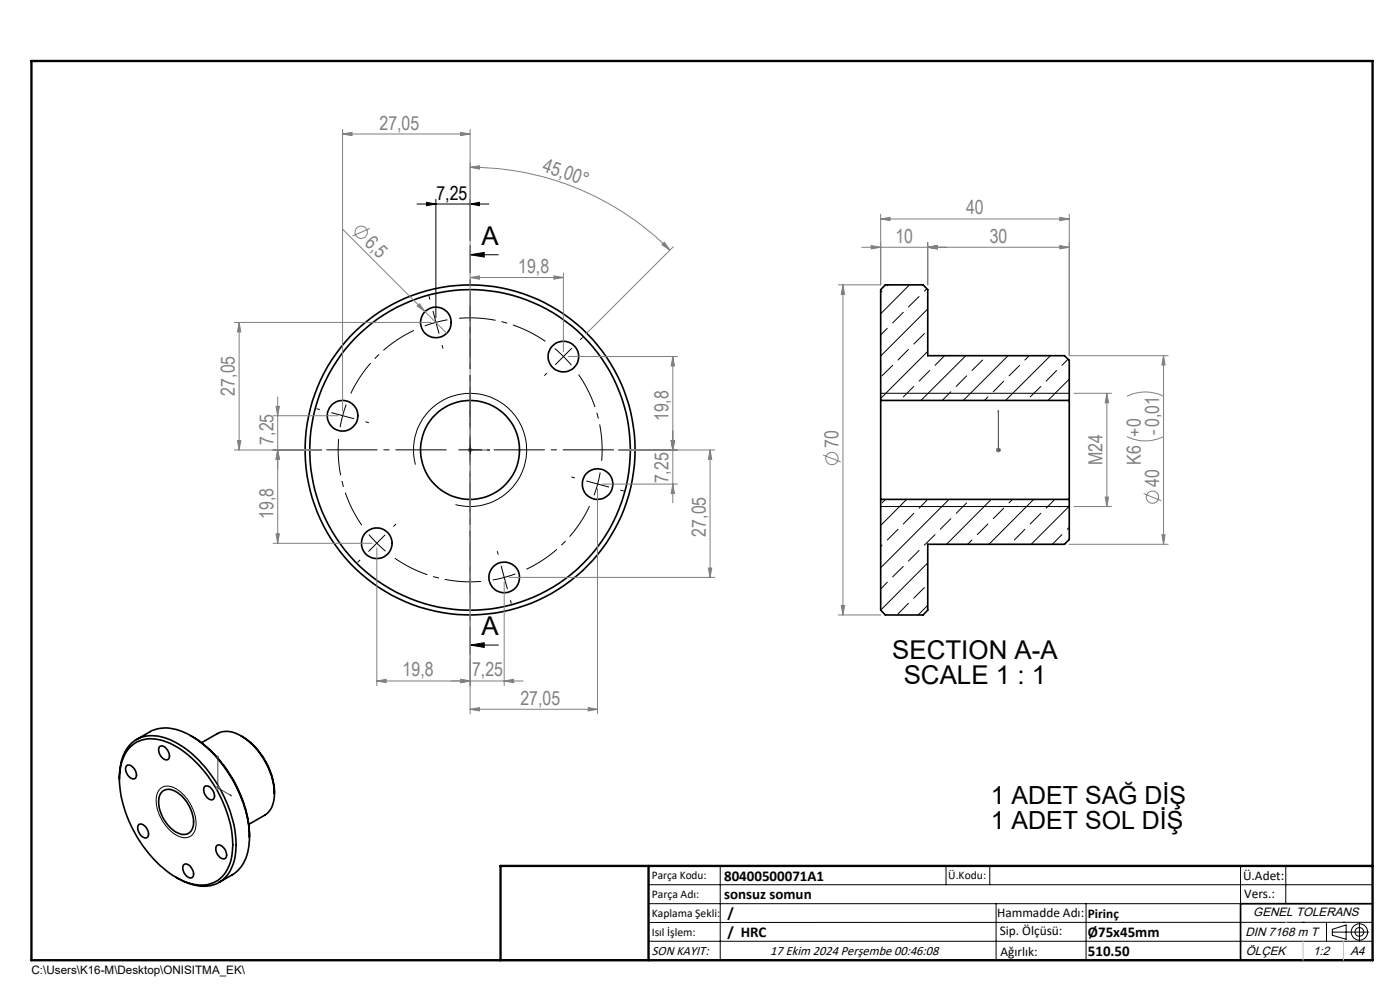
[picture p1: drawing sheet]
<svg xmlns="http://www.w3.org/2000/svg" width="297mm" height="210mm" viewBox="0 0 297 210" stroke-linecap="round" stroke-linejoin="round" font-family="sans-serif">
<g fill="none" stroke="#000" stroke-width=".35">
<path d="M186.8 84.9v21M186.8 84.9v-23.5l1-1h8l1 1v14.1h29l1 .9v8.5M186.8 84.9h40M226.8 84.9v21M186.8 105.9v23.5l1 1h8l1-1v-13.9h29l1-1.1v-8.5M186.8 105.9h40M27.6 158.5a6.9 6.9 0 0 1 8-1 23.3 23.3 0 0 1 10.6 10.4 21.6 21.6 0 0 1 2.9 14.3 6.4 6.4 0 0 1-7.5 5.5 16.9 16.9 0 0 1-9.7-6.3 26 26 0 0 1-6.5-17 9.2 9.2 0 0 1 2.2-5.9zM29 156.9l2.8-1.7a8 8 0 0 1 7.7 .4 26.9 26.9 0 0 1 12.8 17.1l.5 2.8 .1 2M33.8 158.5a1.24 1.24 0 0 1 1.8 .8 1.34 1.34 0 0 1-.1 1.9 2.1 2.1 0 0 1-1.7-2.7zM40.5 156.1a26.4 26.4 0 0 1 12.4 21.4M42.8 157.5l3.3-1.9a5.2 5.2 0 0 1 5.5 .8 15.6 15.6 0 0 1 6.6 11.9M51.2 156.1a14.8 14.8 0 0 1 7 12.2"/>
<path d="M25.3 165.3a9.8 9.8 0 0 1 3-8 7.6 7.6 0 0 1 7.9-.4 24.8 24.8 0 0 1 11.4 12.3 20 20 0 0 1 1.9 14.1 6.5 6.5 0 0 1-8.8 4.3l-1.7-.6-1.6-.9M26.8 162.5a.98 .98 0 0 1 1.5 .4 1.55 1.55 0 0 1 .2 2.3 2 2 0 0 1-1.7-2.7zM29.5 174.9a1.8 1.8 0 0 1 2 1.8 .79 .79 0 0 1-.4 1 .79 .79 0 0 1-1-.3 1.97 1.97 0 0 1-.6-2.5zM34.2 168.2a2.42 2.42 0 0 1 3.4-.1 7.5 7.5 0 0 1 3.3 7.6 2.07 2.07 0 0 1-3.3 .9 7.6 7.6 0 0 1-3.8-7.7zM43.4 166.9a1 1 0 0 1 1.5 .4 1.51 1.51 0 0 1 .1 2.3 2.1 2.1 0 0 1-1.6-2.7zM46 179.3a1.73 1.73 0 0 1 2 1.8 .8 .8 0 0 1-.4 1.1 .8 .8 0 0 1-1-.4 2.01 2.01 0 0 1-.6-2.5zM52.9 177.5a9 9 0 0 1-3.2 7.8l-3.2 1.9M58.2 168.3a5.1 5.1 0 0 1-2 4.6l-3.4 2M39 183.4a1.43 1.43 0 0 1 1.9 1.1 1.05 1.05 0 0 1-.4 1.7 2.01 2.01 0 0 1-1.5-2.8zM291.2 191.7h-28v12M106.2 203.7h185"/>
<circle cx="92.5" cy="68.4" r="3.2"/>
<circle cx="119.5" cy="75.6" r="3.3"/>
<circle cx="72.7" cy="88.2" r="3.3"/>
<circle cx="99.7" cy="95.4" r="10.5"/>
<circle cx="99.7" cy="95.5" r="35"/>
<circle cx="99.7" cy="95.4" r="34"/>
<circle cx="79.9" cy="115.2" r="3.3"/>
<circle cx="126.8" cy="102.7" r="3.3"/>
<circle cx="107" cy="122.5" r="3.3"/>
</g>
<g fill="none" stroke="#000" stroke-width=".21">
<path d="M88.5 43.3h15.2M90.5 42.9l2 .4-2 .3zM92.5 42.3v25.1M99.7 43.3l2-.4v.7zM99.7 42.3v8.7M99.7 54l3-.5v1zM99.7 54h6M187.1 61.8l-.3 .3M188.2 69.6l-1.4 1.4M188.5 60.4l-.3 .2M189.4 77.5l-2.3 2.2M191.6 66.2l-2.2 2.3"/>
<path d="M192.7 74.1l-2.2 2.3M192.9 60.4l-6.1 6.2M195 62.9l-2.3 2.2M196.1 70.8l-2.2 2.2M196.6 61.2l-.5 .6M196.8 65.5l-10 10M196.8 74.5l-10 10M197.2 78.6l-2.2 2.2M200.4 75.5l-2 2M204.9 75.5l-9.5 9.4M205.1 79.7l-2.3 2.3M208.5 76.4l-2.3 2.2"/>
<path d="M213.9 75.5l-9.5 9.4M216.3 77.5l-2.2 2.2M218.3 75.5l-.9 .9M222.8 75.5l-9.5 9.4M224.2 78.6l-2.3 2.2M226.6 76.2l-1.3 1.3M88.1 98.6a12 12 0 0 1 10.5-15.1 12 12 0 0 1 13.1 12.9 12 12 0 0 1-15.1 10.6M186.8 83.4h40M193.9 82l-2.3 2.2M201.7 83.1l-1.8 1.8M209.6 84.2l-.8 .7M212.9 80.8l-2.2 2.3"/>
<path d="M220.8 82l-2.3 2.2M226.8 84.9h.1M226.8 80.4l-4.5 4.5M186.8 107.4h40M187.1 115.6l-.3 .3M187.9 105.9l-.8 .8M190.5 112.3l-2.3 2.2M192.3 105.9l-5.5 5.6M193.9 108.9l-2.3 2.3M195 116.8l-2.3 2.2M196.8 119.4l-10 10M196.8 105.9l-1.8 1.9"/>
<path d="M198.4 113.4l-2.3 2.2M201.3 105.9l-14.5 14.5M201.7 110l-2.2 2.3M205.1 106.7l-2.3 2.2M206.2 114.5l-.9 1M209.6 111.2l-2.3 2.2M210.3 105.9l-9.5 9.6M212.9 107.8l-2.2 2.2M214.8 105.9l-.7 .8M217.4 112.3l-2.2 2.2M219.3 105.9l-9.5 9.6M220.8 108.9l-2.3 2.3"/>
<path d="M223.8 105.9l-1.9 1.9M225.3 113.4l-2.1 2.1M226.8 107.4l-8 8.1M226.8 111.9l-.4 .4M99.7 136.8l3-.5v1zM99.7 136.8h6M106.3 120.1l.7 2.4M107 122.5l-2.5 .5M107 122.5l.6 2.4M109.4 121.7l-2.4 .8M188.2 123.5l-1.4 1.4M191.6 120.1l-2.2 2.3"/>
<path d="M192.7 128l-2.2 2.2M196.1 124.6l-2.2 2.3M196.8 128.4l-2 2M34 167.3a2.77 2.77 0 0 1 3.6 .2 9 9 0 0 1 3.9 8.2 2.45 2.45 0 0 1-3.9 1.6 9 9 0 0 1-4.4-8.6l.4-.9zM137.6 187.7h153.6M137.6 191.7h153.6M137.6 199.7h153.6M152.8 183.7v20M200.7 183.7v4M210 183.7v4M211.3 191.7v12M230.4 191.7v12"/>
<path d="M263.2 183.7v20M272.8 183.7v8M276.4 195.6h.1M281.4 195.6v4.1M282.6 197.7h7.8M282.6 197.1l3-.9v3l-3-.8zM285 195.6h.1M288.4 195.8v3.8M291.2 195.6l-153.6 .1"/>
<circle cx="288.4" cy="197.7" r="1.74"/>
<circle cx="288.4" cy="197.7" r=".93"/>
</g>
<g fill="none" stroke="#808080" stroke-width=".21">
<path d="M72.7 28.4l2-.3v.7zM72.7 27.4v59.8M72.7 28.4h27M97.7 28.1l2 .3-2 .4zM99.7 35.5l2-.3v.7zM99.7 35.5a60 60 0 0 1 42.4 17.5M99.7 27.4v67M72.7 48.6l22.1 22.1M78.5 48.5l-3.7 1.6M99.7 58.9l2-.4v.7zM99.7 58.9h19.8M117.5 58.5l2 .4-2 .3z"/>
<path d="M119.5 57.9v16.7M140.9 51.4l1.2 1.6-1.7-1.1zM142.8 52.3l-18.5 18.6M182.8 52.4h44M184.8 52.1l2 .3-2 .4zM186.8 46.5l2-.4v.7zM186.8 45.4v15h-9M186.8 46.5h40M196.8 52.4l2-.3v.7zM196.8 51.4v9M224.8 46.1l2 .4-2 .3zM224.8 52.1l2 .3-2 .4z"/>
<path d="M226.8 45.4v30.1h21M49.7 68.4h41.8M50.7 68.4v27.1M50.7 68.4l.4 2h-.7zM88.5 64.9l.5-.5 1.2 1.7zM120.5 75.6h23.2M142.7 75.6v31.1M142.7 75.6l.4 2h-.7zM178.8 60.4v70M178.8 60.4l.4 2h-.7zM246.8 75.5v40M246.8 75.5l.4 1.9h-.7z"/>
<path d="M49.7 95.5h18.5M50.4 93.4h.7l-.4 2.1zM57.9 88.2h13.8M58.6 86.2h.7l-.4 2zM58.9 84.2v31M58.9 95.5l.4 1.9h-.7zM99.2 95.5h1M99.4 95.1l.7 .7M99.7 94.9v1M99.7 96.4v55M100.1 95.1l-.7 .7M131.2 95.5h20.4"/>
<path d="M142.4 93.4h.7l-.4 2.1zM150.6 95.5l.4 1.9h-.7zM150.6 95.5v27M174.6 96.5l3.8 1.5M211.3 95.5h1M211.5 95.1l.7 .7M211.8 94.9v1M212.2 95.1l-.7 .7M227.8 83.4h8M234.8 83.4v24M234.8 83.4l.4 2h-.7zM239.1 92.6a8.6 8.6 0 0 0 7.7 0"/>
<path d="M239.1 84.1a8.6 8.6 0 0 1 7.7 0M57.9 115.2h21M58.6 113.2h.7l-.4 2zM79.9 116.2v29.2M126.8 103.7v47.7M127.8 102.7h15.9M142.7 102.7l.4 2h-.7zM226.8 115.5h21M227.8 107.4h8M234.5 105.4h.7l-.4 2zM242.6 104.7l3.7 1.5M246.5 113.4h.7l-.4 2.1z"/>
<path d="M107 123.5v21.9M108 122.5h43.6M150.3 120.5h.7l-.4 2zM177.8 130.4h9M178.5 128.4h.7l-.4 2zM79.9 144.5l2-.4v.7zM79.9 144.5h31.1M97.7 144.1l2 .4-2 .3zM99.7 150.5l2-.4v.7zM99.7 150.5h27.1M107 144.5l2-.4v.7zM124.8 150.1l2 .4-2 .3z"/>
<path d="M45.7 167.1h1M45.9 166.8l.7 .7M46.2 166.6v1M46.6 166.8l-.7 .7"/>
<circle cx="76.6" cy="49.3" r="1.31"/>
<circle cx="176.5" cy="97.3" r="1.31"/>
<circle cx="244.5" cy="105.5" r="1.3"/>
</g>
<path d="M99.7 87.1l.1 .5h-.2zM99.7 87.1v8.4h4.2M103.5 95.3l.4 .2-.4 .1zM211.8 95.3v.3zM211.8 87.1v.5v-.5M211.8 95.5h.1M211.8 87.1v8.4M46.2 160.3v6.8l2.9 1.7M46.2 160.3l.1 .4-.2-.1zM48.9 168.6l.2 .2-.2-.1z" fill="none" stroke="#00f" stroke-width=".21"/>
<g fill="none" stroke="#000" stroke-width=".21" stroke-dasharray="15.2 1.3 1.3 1.3" stroke-linecap="butt">
<path d="M91.2 63.5l-.2-.7M92.5 68.4l-2.4 .7M92.5 68.4l2.4-.6M92.5 68.4l-.7-2.4M92.5 68.4l.6 2.4M93.8 73.2l.2 .7M116 79.2l-.5 .5M119.5 75.6l-1.8-1.7M119.5 75.6l1.7 1.9M119.5 75.6l1.8-1.7M119.5 75.6l-1.7 1.8M123.1 72.1l.5-.5"/>
<path d="M67.9 86.9l-.8-.2M72.7 88.2l-.5 2.4M72.7 88.2l.7-2.4M72.7 88.2l-2.4-.7M72.7 88.2l2.4 .6M77.5 89.5l.7 .2M99.7 95.4v-2.5M99.7 95.4h-2.5M99.7 95.4v2.5M99.7 95.4h2.5M76.4 118.8l-.5 .5M79.9 115.2l1.9 1.7"/>
<path d="M79.9 115.2l-1.6-1.8M79.9 115.2l-1.7 1.8M79.9 115.2l1.8-1.7M83.5 111.7l.5-.5M105.7 117.6l-.2-.7M122 101.4l-.8-.2M126.8 102.7l.5-2.5M126.8 102.7l-.8 2.4M126.8 102.7l2.4 .6M126.8 102.7l-2.4-.7M131.6 104l.7 .2M108.3 127.3l.2 .7"/>
</g>
<path d="M87.8 70.1a28 28 0 0 0-13.4 13.4M115.7 72.4a28 28 0 0 0-18.3-4.9M71.8 93.1a28 28 0 0 0 4.9 18.3M127.6 97.7a28 28 0 0 0-4.9-18.2M83.8 118.4a28 28 0 0 0 18.3 4.9M111.7 120.8a28 28 0 0 0 13.4-13.4" fill="none" stroke="#000" stroke-width=".21" stroke-dasharray="15.2 1.3 1.3 1.3" stroke-dashoffset="7.5" stroke-linecap="butt"/>
<path d="M99.7 52v86.8" fill="none" stroke="#000" stroke-width=".21" stroke-dasharray="6.3 1.3 1.3 1.3" stroke-dashoffset=".4" stroke-linecap="butt"/>
<path d="M94.7 95.4h-25.5M99.7 90.4v-25.5M104.7 95.4h25.5M99.7 100.4v25.5" fill="none" stroke="#000" stroke-width=".21" stroke-dasharray="15.2 1.3 1.3 1.3" stroke-dashoffset="4.4" stroke-linecap="butt"/>
<path d="M6.7 12.9h284.5v190.8h-284.5zM137.6 183.7v20M291.2 183.7h-185v20" fill="none" stroke="#000" stroke-width=".5"/>
<path d="M272.8 195.6h.1M276.4 199.7v4M285 199.7v4" fill="none" stroke="#c0c0c0" stroke-width=".21"/>
<g fill="#000">
<path d="M90.5 42.9l2 .4-2 .3zM99.7 43.3l2-.4v.7z"/>
<path d="M99.7 54l3-.5v1zM99.7 136.8l3-.5v1z"/>
</g>
<g fill="#808080">
<path d="M140.9 51.4l1.2 1.6-1.7-1.1zM99.7 35.5l2-.3v.7z"/>
<path d="M117.5 58.5l2 .4-2 .3zM99.7 58.9l2-.4v.7zM124.8 150.1l2 .4-2 .3zM99.7 150.5l2-.4v.7z"/>
</g>
<g fill="#00f">
<path d="M48.9 168.6l.2 .2-.2-.1zM46.2 160.3l.1 .4-.2-.1zM103.5 95.3l.4 .2-.4 .1zM99.7 87.1l.1 .5h-.2z"/>
<path d="M211.8 95.3v.3zM211.8 87.1v.5zM211.8 95.3v.3zM211.8 87.1v.5z"/>
</g>
<g fill="#808080">
<path d="M88.5 64.9l.5-.5 1.2 1.7z"/>
<path d="M97.7 144.1l2 .4-2 .3zM79.9 144.5l2-.4v.7zM97.7 28.1l2 .3-2 .4zM72.7 28.4l2-.3v.7z"/>
<path d="M97.7 144.1l2 .4-2 .3zM107 144.5l2-.4v.7zM184.8 52.1l2 .3-2 .4zM196.8 52.4l2-.3v.7zM196.8 52.4l2-.3v.7zM224.8 52.1l2 .3-2 .4z"/>
<path d="M142.4 93.4h.7l-.4 2.1zM142.7 75.6l.4 2h-.7zM142.7 102.7l.4 2h-.7zM142.4 93.4h.7l-.4 2.1zM58.9 95.5l.4 1.9h-.7zM58.6 86.2h.7l-.4 2zM50.4 93.4h.7l-.4 2.1zM50.7 68.4l.4 2h-.7zM234.5 105.4h.7l-.4 2zM234.8 83.4l.4 2h-.7z"/>
<path d="M246.8 75.5l.4 1.9h-.7zM246.5 113.4h.7l-.4 2.1z"/>
<path d="M150.6 95.5l.4 1.9h-.7zM150.3 120.5h.7l-.4 2zM58.9 95.5l.4 1.9h-.7zM58.6 113.2h.7l-.4 2z"/>
<path d="M178.8 60.4l.4 2h-.7zM178.5 128.4h.7l-.4 2z"/>
<path d="M186.8 46.5l2-.4v.7zM224.8 46.1l2 .4-2 .3z"/>
</g>
<g font-size="5.5">
<text x="102.2" y="51.9">A</text>
<text x="102.2" y="134.7">A</text>
<text x="189.3" y="139.9">SECTION A-A</text>
<text x="191.7" y="145">SCALE 1 : 1</text>
</g>
<g font-size="5.3">
<text x="210.2" y="170.6">1 ADET SAĞ DİŞ</text>
<text x="210.2" y="175.9">1 ADET SOL DİŞ</text>
</g>
<g font-size="4.1" fill="#808080">
<text x="80.5" y="27.5">27,05</text>
<text x="114.9" y="36.2" transform="rotate(19 114.9 36.2)">45,00°</text>
<text x="205" y="45.5">40</text>
<text x="77.2" y="51.8" transform="rotate(45 77.2 51.8)">6,5</text>
<text x="190" y="51.5">10</text>
<text x="210" y="51.5">30</text>
<text x="109.9" y="57.9">19,8</text>
<text x="49.8" y="83.9" transform="rotate(-90 49.8 83.9)">27,05</text>
<text x="141.8" y="89.4" transform="rotate(-90 141.8 89.4)">19,8</text>
<text x="58" y="94.3" transform="rotate(-90 58 94.3)">7,25</text>
<text x="177.9" y="95.1" transform="rotate(-90 177.9 95.1)">70</text>
<text x="245.9" y="92.2" transform="rotate(-90 245.9 92.2)">-0,01</text>
<text x="233.9" y="98.7" transform="rotate(-90 233.9 98.7)">M24</text>
<text x="242" y="98.6" transform="rotate(-90 242 98.6)">K6 +0</text>
<text x="141.8" y="102.5" transform="rotate(-90 141.8 102.5)">7,25</text>
<text x="245.9" y="103.3" transform="rotate(-90 245.9 103.3)">40</text>
<text x="58" y="110.1" transform="rotate(-90 58 110.1)">19,8</text>
<text x="149.7" y="113.8" transform="rotate(-90 149.7 113.8)">27,05</text>
<text x="85.4" y="143.5">19,8</text>
<text x="100.1" y="143.5">7,25</text>
<text x="110.4" y="149.5">27,05</text>
</g>
<text font-size="4.1" x="92.6" y="42.3">7,25</text>
<g font-size="3.2">
<text x="153.6" y="190.8">sonsuz somun</text>
<text x="153.6" y="186.8">80400500071A1</text>
<text x="154.3" y="194.8">/</text>
<text x="154.3" y="198.8">/ HRC</text>
<text x="230.8" y="198.7">Ø75x45mm</text>
<text x="230.8" y="202.8">510.50</text>
</g>
<g font-size="2.8">
<text x="263.7" y="186.7">Ü.Adet:</text>
<text x="263.9" y="190.5">Vers.:</text>
<text x="211.5" y="194.5">Hammadde Adı:</text>
<text x="230.8" y="194.7">Pirinç</text>
<text x="138.3" y="202.6">SON KAYIT:</text>
<text x="163.4" y="202.6">17 Ekim 2024 Perşembe 00:46:08</text>
<text x="212.1" y="198.4">Sip. Ölçüsü:</text>
<text x="212.2" y="202.7">Ağırlık:</text>
</g>
<g font-size="2.6">
<text x="265.9" y="194.4">GENEL TOLERANS</text>
<text x="264.2" y="198.5">DIN 7168 m T</text>
<text x="264.3" y="202.6">ÖLÇEK</text>
<text x="278.5" y="202.6">1:2</text>
<text x="286.5" y="202.6">A4</text>
</g>
<g font-size="2.5">
<text x="138.3" y="186.4">Parça Kodu:</text>
<text x="138.3" y="190.5">Parça Adı:</text>
<text x="201.2" y="186.5">Ü.Kodu:</text>
<text x="138.3" y="194.5">Kaplama Şekli:</text>
<text x="138.3" y="198.6">Isıl İşlem:</text>
<text x="6.7" y="206.7">C:\Users\K16-M\Desktop\ONISITMA_EK\</text>
</g>
</svg>
